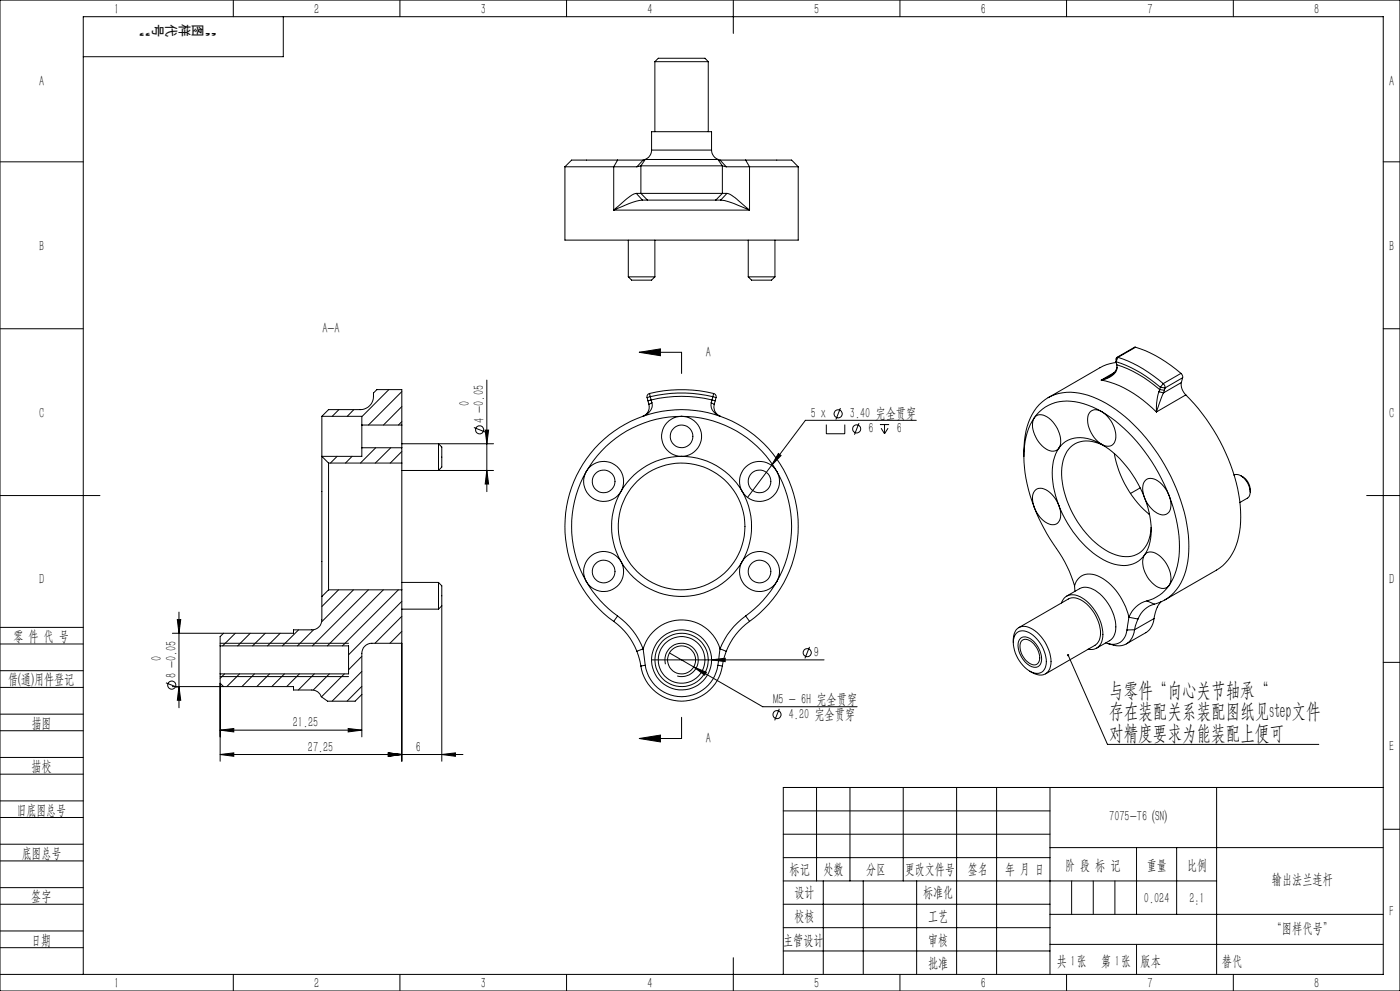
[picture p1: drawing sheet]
<svg xmlns="http://www.w3.org/2000/svg" width="420mm" height="297mm" viewBox="0 0 420 297" stroke-linecap="round" stroke-linejoin="round" font-family="sans-serif">
<g fill="none" stroke="#000" stroke-width=".3">
<path d="M0 0h420v297h-420zM70 0v5M85 5v12h-60M120 0v5M170 0v5M196.5 18.5h16M196.5 18.5l1-1h14l1 1M196.5 18.5v21M212.5 18.5v21M220 0v10M270 0v5M320 0v5"/>
<path d="M370 0v5M0 48.5h25M169.5 50h14.6M169.5 50v22h70v-22M184.1 50h7M184.1 50v13M185.3 48h7.6l-1.8 2M185.3 48h-13.8l-2 2M185.3 48l-1.2 2M190.9 58h1.4M190.9 58a15 15 0 0 0-5.4 3.8l-1.4 1.2M190.9 58l1.8 2"/>
<path d="M192.3 49.7h24.4M192.3 58h24.4M192.3 49.7l-1.2 .3M192.3 49.7v8.3M192.3 58l1.9 2M192.7 60h1.5M192.7 60a35 35 0 0 0-8.6 3M193.6 47.8h21.8M193.6 47.8l-.6 .2M193.6 47.8l-1.3 1.9M194.2 60h20.5M195.5 45a3.1 3.1 0 0 1-2.1 2.8"/>
<path d="M195.5 45v-5.5h18v5.5M195.5 45h18M213.5 45a3.1 3.1 0 0 0 2.1 2.8M214.7 60h1.5M215.4 47.8l.6 .2M215.4 47.8l1.3 1.9M216 48h7.7M216 48l1.9 2M216.2 60a38.5 38.5 0 0 1 8.7 3M216.7 49.7l1.2 .3M216.7 58h1.4M216.7 49.7v8.3"/>
<path d="M216.7 58l-2 2M217.9 50h7M218.1 58a15.3 15.3 0 0 1 5.6 4l1.2 1M218.1 58l-1.9 2M223.7 48h13.8l2 2M223.7 48l1.2 2M224.9 50h14.6M224.9 50v13M415 48.5h5M184.1 63h40.8M188.5 72v11M196.5 72v11"/>
<path d="M224.5 72v11M232.5 72v11M0 98.5h25M188.5 83h8M188.5 83l1 1h6l1-1M224.5 83h8M224.5 83l1 1h6l1-1M415 98.5h5M116.7 116.8l-8.2 8.1M120.5 117.4l-10 10M146 113.9v33.5M191.8 105.6l6.3-1v2z"/>
<path d="M191.8 105.6h12.7v6.3M194.1 119.2l.3 .9M194.8 117.9a1.01 1.01 0 0 0-.7 1.3M194.8 117.9a41.2 41.2 0 0 1 19.3 0M194.8 117.9l.3 1M195.1 118.9a40.3 40.3 0 0 1 18.8 0M195.1 118.9l.2 1M195.1 118.9l-1 .3M195.3 119.9a38.7 38.7 0 0 1 18.3 0M195.3 119.9l.3 .8M195.3 119.9l-.9 .2M213.6 119.9l-.2 .8"/>
<path d="M213.6 119.9l1 .2M213.9 118.9l-.3 1M213.9 118.9l.9 .3M214.1 117.9a1.01 1.01 0 0 1 .7 1.3M214.1 117.9l-.2 1M214.8 119.2l-.2 .9M330.4 113.9a32.8 32.8 0 0 1 16.5 9.6M334.2 111.7l-3.8 2.2M334.8 108.4a37.6 37.6 0 0 1 13.3 7.7M334.8 108.4l.2 .9M334.9 108.7l-1.8 .3-2.2 .7-16.5 9.5M335 109.3a36.2 36.2 0 0 1 12.9 7.5"/>
<path d="M335 109.3a3.3 3.3 0 0 1-2.2 3.8l-2.4 .8M335.1 110a6.4 6.4 0 0 1-4.7 3.9M335.4 107.1a38 38 0 0 1 13.6 7.9M335.4 107.1l-.5 .1-.1 1.2M335.4 107.1l-.6 1.3M340.7 104.1a37.6 37.6 0 0 1 13.6 7.8M340.7 104.1h-.3l-5.4 3M340.7 104.1l-5.3 3M347.7 117.4a17.8 17.8 0 0 0-.8 6.1M347.7 117.4l1.3 .4M347.9 116.8l-.2 .6M347.9 116.8l1.4 .1"/>
<path d="M348.1 116.1l1.4 .2M348.1 116.1l-.2 .7M349 115l.4 .6 .1 .7M349 115l-.9 1.1M349 117.8l-2.1 5.7M349.3 116.9l-.3 .9M349.5 116.3l-.2 .6M354.3 111.9l.5 .8v.5M354.3 111.9l-5.3 3.1M354.4 114.6a4.3 4.3 0 0 0 1.3 3.8M354.4 114.6l-5.4 3.2M354.8 113.2l-5.3 3.1"/>
<path d="M354.8 113.2l-.4 1.4M355.7 118.4a56 56 0 0 1 16.5 34.8 20 20 0 0 1-5.4 16.3l-1.8 1.3-15.6 9M355.7 118.4l-8.8 5.1M96.6 124.8l2-2h9.5a4.1 4.1 0 0 0 3.9-5l1.1-1h7.4v10.6M96.6 124.8v12M96.6 136.8v42M96.6 124.8h11.9v2.6M96.6 136.8l2 2M96.7 136.8h-.1M98.6 138.8v38M98.6 138.8h21.9M101.1 136.8l-2 2"/>
<path d="M101.7 122.8l-2 2M105.6 136.8l-2 2M106.2 122.8l-2 2M108.5 127.4v6.8M108.5 134.2v2.6h-11.9M108.5 127.4h12M108.5 134.2h12M112.7 134.2l-4.6 4.6M117.2 134.2l-4.6 4.6M120.5 138.8v38M120.5 127.4v6.8M120.5 134.2v4.6"/>
<path d="M120.5 133h27.6M120.5 121.8l-5.5 5.6M120.5 126.4l-1 1M120.5 135.3l-3.4 3.5M131.6 133l.9 1v6l-.9 1zM142.2 128.1l3.4 1.4M145.6 128.9h1l-.6 4.1zM194.4 120.1l.3 1.1M194.7 121.2a2.98 2.98 0 0 1-1.7 3.5M195.6 120.7l-.9 .5M195.6 120.7a3.8 3.8 0 0 1-2.8 4.1M204.5 136.8a21 21 0 0 1 18.2 10.5"/>
<path d="M204.5 124.8a6 6 0 0 1 6 6 6 6 0 0 1-6 6M204.5 124.8a32.9 32.9 0 0 1 28.5 16.5M204.5 136.8a20.9 20.9 0 0 0-18.2 10.5M204.5 124.8a32.9 32.9 0 0 0-28.6 16.5M204.5 124.8a6 6 0 0 0-6 6 6 6 0 0 0 6 6M213.4 120.7a3.9 3.9 0 0 0 2.8 4.1M213.4 120.7l.9 .5M214.3 121.2a3 3 0 0 0 1.7 3.5M214.6 120.1l-.3 1.1M233.5 135.9l.8 .6-2.8 3zM247.9 127.2v2.8h5.5v-2.8M252.1 122.3l-1.3 3.5"/>
<path d="M257.7 126.8l-1.4 3.5M264 127.2h2.7M264.3 128.3l1.1 1.7M265.4 127.2v2.8M266.4 128.3l-1 1.7M274.9 126h-33.3l-17.3 23.1M307.2 136.8a21.7 21.7 0 0 1 4.5-15.5 13.3 13.3 0 0 1 13.4-3.2 37.7 37.7 0 0 1 18.8 13.3 55.4 55.4 0 0 1 12.7 30.7 20.7 20.7 0 0 1-4.5 15.6 12 12 0 0 1-5.8 3.4M310.3 125.2a23.1 23.1 0 0 0-2.8 16.5l1.1 5.2 1.7 5.2M310.3 125.2a2.66 2.66 0 0 1 3.9-.2 8.9 8.9 0 0 1 3.9 8.3l-.5 1M310.3 125.2a7.3 7.3 0 0 0 1.8 7.9 4.4 4.4 0 0 0 4.8 1.9l.7-.7M317.6 134.3a16.1 16.1 0 0 0-1.3 12.9l1.3 4.3M330.5 123.4a51.2 51.2 0 0 1 20.2 25.1"/>
<path d="M330.5 123.4a17.6 17.6 0 0 0-15-2.4 11.2 11.2 0 0 0-5.2 4.2M330.5 133.2a32.6 32.6 0 0 1 12.9 16M330.5 123.4a8.7 8.7 0 0 1 4 8.8 2.45 2.45 0 0 1-4 1M330.5 133.2a10.5 10.5 0 0 0-10.9-.8l-2 1.9M330.5 123.4a2.65 2.65 0 0 0-3.1-.2 2.65 2.65 0 0 0-1.1 2.9 9.4 9.4 0 0 0 4.2 7.1M331.2 133.6a8.4 8.4 0 0 0-10 .4 13.2 13.2 0 0 0-2.3 12.1 29.9 29.9 0 0 0 13.8 19.3 8.9 8.9 0 0 0 9.7-.1 9.7 9.7 0 0 0 2.9-7.3M334.3 135.9a31.1 31.1 0 0 0 10.6 18.3M0 148.5h30M146 141l.6 4.1h-1zM148.1 141h-27.6M175.9 141.3a6 6 0 0 1 8.2-2.2 6 6 0 0 1 2.2 8.2M175.9 141.3a33 33 0 0 0 0 33"/>
<path d="M175.9 141.3a6 6 0 0 0 2.2 8.2 6 6 0 0 0 8.2-2.2M186.3 147.3a20.9 20.9 0 0 0 0 21M222.7 147.3a21.2 21.2 0 0 1 0 21M233 141.3a6 6 0 0 0-8.1-2.2 6 6 0 0 0-2.2 8.2M233 141.3a32.8 32.8 0 0 1 0 33M233 141.3a6 6 0 0 1-2.1 8.2 6 6 0 0 1-8.2-2.2M310.3 152.1a66.5 66.5 0 0 0 8.4 14.9l2.1 4.2 1.6 4.4M317.6 151.5a31.1 31.1 0 0 0 14.5 16.8 9.1 9.1 0 0 0 10.1-.6l1.2-1.4M317.6 151.5a5 5 0 0 1-.4 5.3 3.4 3.4 0 0 1-4.2-.8l-1.1-1.1-1.6-2.8M317.6 151.5a7.6 7.6 0 0 0-5.5-5.2 2.69 2.69 0 0 0-2.3 3.6l.5 2.2M342.1 146.2l-2.9 1.7M343.4 149.2a21.2 21.2 0 0 1 .9 15.4l-.9 1.7"/>
<path d="M344.8 153.9l-.2 .1M350.7 148.5a35.6 35.6 0 0 1 2.1 22.5l-.9 2.4-1.2 2.1M350.7 148.5a7.7 7.7 0 0 0-5.5-5.1 2.53 2.53 0 0 0-2.4 2.9l.6 2.9M350.7 148.5a4.9 4.9 0 0 1-.4 5.4 3.4 3.4 0 0 1-4.2-.8l-1.6-1.8-1.1-2.1M370.2 142.4a2.9 2.9 0 0 1 3.6 1.6l.9 1.7 .4 1.8M372.2 142.6a4.9 4.9 0 0 1 2.9 4.9M375.1 147.5l-.2 .9-.4 .7-2.5 1.5M410 148.5h10M96.6 178.8v7a3 3 0 0 1-3 3h-5.5v1h-36.4M98.6 176.8l-2 2M98.6 176.8h21.9M101.6 176.8l-5 5"/>
<path d="M106 176.8l-9.5 9.5M110.5 176.8l-16.8 16.8M115 176.8l-16.8 16.8M119.5 176.8l-16.8 16.8M120.5 176.8v51.3M120.5 174.6h11.1M131.6 174.6v8M131.6 174.6l.9 1v6M175.9 174.3a32.4 32.4 0 0 0 9.4 10.3M186.3 168.3a6 6 0 0 1-2.2 8.2 6 6 0 0 1-8.2-2.2M186.3 168.3a21 21 0 0 0 36.4 0M186.3 168.3a6 6 0 0 0-8.2-2.2 6 6 0 0 0-2.2 8.2"/>
<path d="M222.7 168.3a6 6 0 0 0 2.2 8.2 6 6 0 0 0 8.1-2.2M222.7 168.3a6 6 0 0 1 8.2-2.2 6 6 0 0 1 2.1 8.2M233 174.3a32.8 32.8 0 0 1-9.3 10.3M320 178.6l3.9-2.2a5.4 5.4 0 0 1 6.1 1.6 13.5 13.5 0 0 1 4.6 11.4l-.4 1.3-.8 .9-4.4 2.6M322.4 175.6a4.7 4.7 0 0 1 6.9-3 17.9 17.9 0 0 1 9.4 12.4M322.4 175.6l.1 1.6M343.4 166.3a2.68 2.68 0 0 1 3.8-.2 8.5 8.5 0 0 1 3.8 8.9l-.3 .5M343.4 166.3a7.5 7.5 0 0 0 2.3 8.5 3.6 3.6 0 0 0 4.7 1l.3-.3M350.7 175.5a11.6 11.6 0 0 1-6.6 4.6M0 193h25M0 188h25M53.2 185.7h1l-.5 4.1z"/>
<path d="M53.7 183.4v28.7M66 193.6v8.4M66 192.8h38.6M66 193.6h38.6v8.4h-38.6M67.1 189.8l-1.1 1v2.8M70.6 189.8l-3.8 3.8M75.1 189.8l-3.8 3.8M79.6 189.8l-3.8 3.8M84.1 189.8l-3.8 3.8M89.6 188.8l-4.9 4.8M94.1 188.7l-4.8 4.9M108.5 196.7l-3.9 4"/>
<path d="M120.5 192.8h-9a3 3 0 0 0-3 3v25M120.5 182.6h11.1M120.5 180.2l-15.9 16M120.5 184.7l-8 8.1M120.5 189.2l-3.5 3.6M132.5 181.6l-.9 1M132.5 181.6v46.5M184.1 186.2a20 20 0 0 1 7 9M184.1 186.2a35 35 0 0 1-5.7-51.8 35 35 0 0 1 52.2 0 35 35 0 0 1-5.7 51.8M185.3 184.6a21.9 21.9 0 0 1 7.6 9.8M185.3 184.6l-1.2 1.6M191.1 195.2l1.2 4.4"/>
<path d="M192.3 199.6a12.4 12.4 0 0 0 12.2 10.5 12.4 12.4 0 0 0 12.2-10.5M192.9 194.4l.7 5M192.9 194.4a12 12 0 0 1 11.6-8.6 12 12 0 0 1 11.5 8.6M192.9 194.4l-1.8 .8M193.6 199.4a11 11 0 0 0 10.9 9.4 11 11 0 0 0 10.9-9.4M193.6 199.4l-1.3 .2M195.5 197.8h51.7M199.6 199.1a5 5 0 0 1 4.4-6.3 5 5 0 0 1 5.4 5.4 5 5 0 0 1-6.2 4.4M200.8 195.7l28 16.1h28.3M208.1 199.9l3.8 1.6-.5 .8zM213.5 197.8l4.1-.5v1zM215.4 199.4l1.3 .2"/>
<path d="M216 194.4l-.6 5M216 194.4l1.9 .8M217.9 195.2l-1.2 4.4M223.7 184.6a22.3 22.3 0 0 0-7.7 9.8M223.7 184.6l1.2 1.6M224.9 186.2a19.8 19.8 0 0 0-7 9M242.9 193.9l-1.4 3.4M304 192.6a4 4 0 0 1 2.6-4.9 7.6 7.6 0 0 1 6.3 3.9 10.4 10.4 0 0 1 2.1 8.8 3.3 3.3 0 0 1-5.2 1.2l-.9-.4M304.9 189.8a3.6 3.6 0 0 1 5 .6 10.4 10.4 0 0 1 3.8 9.2 2.84 2.84 0 0 1-4.5 1.7 10.4 10.4 0 0 1-5-10.1zM305.6 188.1l14.9-8.6a4.4 4.4 0 0 1 4.8 1 12 12 0 0 1 4.7 10.7l-.5 1.1-1 1.1-14.8 8.6M306.3 191.2a3.7 3.7 0 0 1 4.6 2 5.4 5.4 0 0 1 .9 6.3 2.85 2.85 0 0 1-4-.8 6.6 6.6 0 0 1-2-6.9zM306.4 192.2a2.29 2.29 0 0 1 3.4 .4 5.7 5.7 0 0 1 1.8 5.9 2 2 0 0 1-3.2-.1 5.4 5.4 0 0 1-2-6.2z"/>
<path d="M318.5 180.7a3.6 3.6 0 0 1 5.5-1.9 13.4 13.4 0 0 1 6.7 12.9 3.4 3.4 0 0 1-4.3 2.9M320.4 196.3l11.8 26.8h63.4M338.1 188.8a4.4 4.4 0 0 1-6.4 3.9M338.7 185l-.6 3.8M338.7 185l2.7 .5M340.4 188.7a4.8 4.8 0 0 1-6.4 4.6l-1.6-.4M340.4 188.7l-2.3 .1M341.4 185.5l-1 3.2M344.1 180.1a7.9 7.9 0 0 0-5.4 4.9M344.1 180.1l2.2 1M346.2 185.4l-.4 1.6-1.1 1.9-6.8 4.1M346.2 185.4l-5.8 3.3"/>
<path d="M346.3 181.1a7.3 7.3 0 0 0-4.9 4.4M348.3 180.3a9.4 9.4 0 0 0-2.1 5.1M415 198.5h5M0 206h25M0 201h25M0 219h25M0 214h25M49.8 204.6l3.5 1.4M51.7 205.8h36.4v1h5.5a2.91 2.91 0 0 1 2.8 2l1.9 1.3h8.2l2-2M53.7 205.8l.5 4.1h-1zM66 218.8l4.1-.5v1.1zM66 202.8h38.6"/>
<path d="M66 202v26.1M66 218.8h42.5M66 204.8l1.1 1M67.4 202l-1.4 1.3M71.9 202l-3.8 3.8M76.3 202l-3.7 3.8M80.9 202l-3.9 3.8M85.3 202l-3.8 3.8M89.8 202l-3.8 3.8M94.3 202l-4.8 4.8M98.8 202l-4.8 4.8M103.3 202l-6.9 6.8"/>
<path d="M104.5 218.3l4 .5-4 .6zM108.5 201.2l-8.9 8.9M108.5 205.7l-4.4 4.4M204.5 215v6.3h-12.7M233.8 212.4l-1.4 3.5M0 232h25M0 227h25M66 226.1l4.1-.5v1.1zM66 226.1h72.9M116.5 225.6l4 .5-4 .6zM132.5 226.1l4.1-.5v1.1zM191.8 221.3l6.3-1v2.1z"/>
<path d="M245 236v28M255 236v28M271 236v28M287 236v56M299 236v56M315 236v56M365 236v56M415 236h-180v56M0 245h25M0 240h25M0 258h25M0 253h25"/>
<path d="M235 243h80M235 250h80M235 257h80M315 254h100M341 254v20M353 254v20M415 248.5h5M0 271h25M0 266h25M0 279h25M235 271h80M235 264h130"/>
<path d="M235 278h80M247 264v28M259 264v28M275 264v28M315 274h100M0 284h25M0 292h415v-287h-390v287M70 292v5M120 292v5M170 292v5M220 287v10M235 285h80"/>
<path d="M270 292v5M315 283h100M320 292v5M370 292v5"/>
<circle cx="143.9" cy="128.8" r="1.21"/>
<circle cx="204.5" cy="130.8" r="3.4"/>
<circle cx="251.4" cy="124" r="1.21"/>
<circle cx="257" cy="128.5" r="1.21"/>
<circle cx="181.1" cy="144.3" r="3.4"/>
<circle cx="204.5" cy="157.8" r="19"/>
<circle cx="227.9" cy="144.3" r="3.4"/>
<circle cx="181.1" cy="171.3" r="3.4"/>
<circle cx="227.9" cy="171.3" r="3.4"/>
<circle cx="204.5" cy="197.8" r="4.2"/>
<circle cx="204.5" cy="197.8" r="9"/>
<circle cx="204.5" cy="197.8" r="8"/>
<circle cx="204.5" cy="197.8" r="7"/>
<circle cx="242.2" cy="195.6" r="1.22"/>
<circle cx="51.5" cy="205.3" r="1.21"/>
<circle cx="233.1" cy="214.2" r="1.22"/>
</g>
<path d="M321.5 264v10M328 264v10M334.5 264v10M341 283v9" fill="none" stroke="#0a0605" stroke-width=".3"/>
<g fill="#000">
<path d="M320.2 196.1l.2 .2-.1-.3a.34 .34 0 0 1 .4 .4 .34 .34 0 0 1-.5 .3 .34 .34 0 0 1 0-.6z"/>
<path d="M191.8 105.6l6.3-1v2zM191.8 221.3l6.3-1v2.1z"/>
<path d="M233.5 135.9l-2 3.6 2.8-3zM208.1 199.9l3.3 2.4 .5-.8zM213.5 197.8l4.1 .5v-1z"/>
<path d="M53.7 205.8l.5 4.1h-1zM53.2 185.7h1l-.5 4.1zM146 141l.6 4.1h-1zM145.6 128.9h1l-.6 4.1z"/>
<path d="M66 226.1l4.1-.5v1.1zM116.5 225.6l4 .5-4 .6zM116.5 225.6l4 .5-4 .6zM132.5 226.1l4.1-.5v1.1zM66 218.8l4.1-.5v1.1zM104.5 218.3l4 .5-4 .6z"/>
</g>
<g font-size="6.3">
<text x="332.8" y="208.8">与零件“向心关节轴承“</text>
<text x="332.8" y="215.3">存在装配关系装配图纸见step文件</text>
<text x="332.8" y="221.8">对精度要求为能装配上便可</text>
</g>
<g font-size="4.4">
<text x="34.2" y="4.1">1</text>
<text x="94.2" y="4.1">2</text>
<text x="144.2" y="4.1">3</text>
<text x="194.2" y="4.1">4</text>
<text x="244.2" y="4.1">5</text>
<text x="294.2" y="4.1">6</text>
<text x="344.2" y="4.1">7</text>
<text x="394.2" y="4.1">8</text>
<text x="11.7" y="25.9">A</text>
<text x="416.7" y="25.9">A</text>
<text x="11.7" y="75.1">B</text>
<text x="416.7" y="75.1">B</text>
<text x="96.7" y="99.7">A-A</text>
<text x="211.7" y="107">A</text>
<text x="11.7" y="125.1">C</text>
<text x="140.8" y="121.6" transform="rotate(-90 140.8 121.6)">0</text>
<text x="243.2" y="125.3">5 x</text>
<text x="255" y="125.3">3.40 完全贯穿</text>
<text x="416.7" y="125.1">C</text>
<text x="145.2" y="126.8" transform="rotate(-90 145.2 126.8)">4 -0.05</text>
<text x="260.6" y="129.8">6</text>
<text x="269" y="129.8">6</text>
<text x="11.7" y="175.1">D</text>
<text x="416.7" y="175.1">D</text>
<text x="4" y="192">零 件 代 号</text>
<text x="244.2" y="196.9">9</text>
<text x="48.5" y="198.1" transform="rotate(-90 48.5 198.1)">0</text>
<text x="52.8" y="203.3" transform="rotate(-90 52.8 203.3)">8 -0.05</text>
<text x="2.5" y="205.1">借(通)用件登记</text>
<text x="231.9" y="210.9">M5 - 6H 完全贯穿</text>
<text x="236.7" y="215.5">4.20 完全贯穿</text>
<text x="9.5" y="218.1">描图</text>
<text x="87.8" y="217.9">21.25</text>
<text x="92.4" y="225.2">27.25</text>
<text x="124.8" y="225.2">6</text>
<text x="211.7" y="222.8">A</text>
<text x="416.7" y="225.1">E</text>
<text x="9.5" y="231.1">描校</text>
<text x="5" y="244.2">旧底图总号</text>
<text x="332.8" y="246.2">7075-T6 (SN)</text>
<text x="6.5" y="257.2">底图总号</text>
<text x="236.9" y="261.9">标记</text>
<text x="247.1" y="261.9">处数</text>
<text x="259.9" y="261.9">分区</text>
<text x="271.5" y="261.9">更改文件号</text>
<text x="290.4" y="261.9">签名</text>
<text x="301.5" y="261.9">年 月 日</text>
<text x="319.5" y="260.6">阶 段 标 记</text>
<text x="344" y="260.6">重量</text>
<text x="356.1" y="260.6">比例</text>
<text x="238.3" y="268.9">设计</text>
<text x="276.9" y="268.9">标准化</text>
<text x="381.5" y="264.8">输出法兰连杆</text>
<text x="9.4" y="270.1">签字</text>
<text x="343.2" y="270.7">0.024</text>
<text x="356.8" y="270.7">2:1</text>
<text x="416.8" y="274.4">F</text>
<text x="238.3" y="276.1">校核</text>
<text x="278.4" y="276">工艺</text>
<text x="381.5" y="279.6">“图样代号”</text>
<text x="9.4" y="283.2">日期</text>
<text x="234.9" y="283.3">主管设计</text>
<text x="278.4" y="283.3">审核</text>
<text x="278.4" y="290.2">批准</text>
<text x="317.1" y="289.4">共 张</text>
<text x="321.1" y="289.4">1</text>
<text x="330.3" y="289.4">第 张</text>
<text x="334.5" y="289.4">1</text>
<text x="342.1" y="289.4">版本</text>
<text x="34.2" y="296.1">1</text>
<text x="94.2" y="296.1">2</text>
<text x="144.2" y="296.1">3</text>
<text x="194.2" y="296.1">4</text>
<text x="244.2" y="296.1">5</text>
<text x="294.2" y="296.1">6</text>
<text x="344.2" y="296.1">7</text>
<text x="394.2" y="296.1">8</text>
</g>
<text font-size="4.4" fill="#0a0605" x="366.6" y="289.4">替代</text>
<g font-size="4.1" fill="#0a0605">
<text x="45.4" y="7.9" transform="rotate(-180 45.4 7.9)">”</text>
<text x="45.9" y="7.3" transform="rotate(90 45.9 7.3)">号</text>
<text x="49.9" y="7.3" transform="rotate(90 49.9 7.3)">代</text>
<text x="53.8" y="7.3" transform="rotate(90 53.8 7.3)">样</text>
<text x="57.8" y="7.3" transform="rotate(90 57.8 7.3)">图</text>
<text x="65.3" y="7.9" transform="rotate(-180 65.3 7.9)">“</text>
</g>
</svg>
